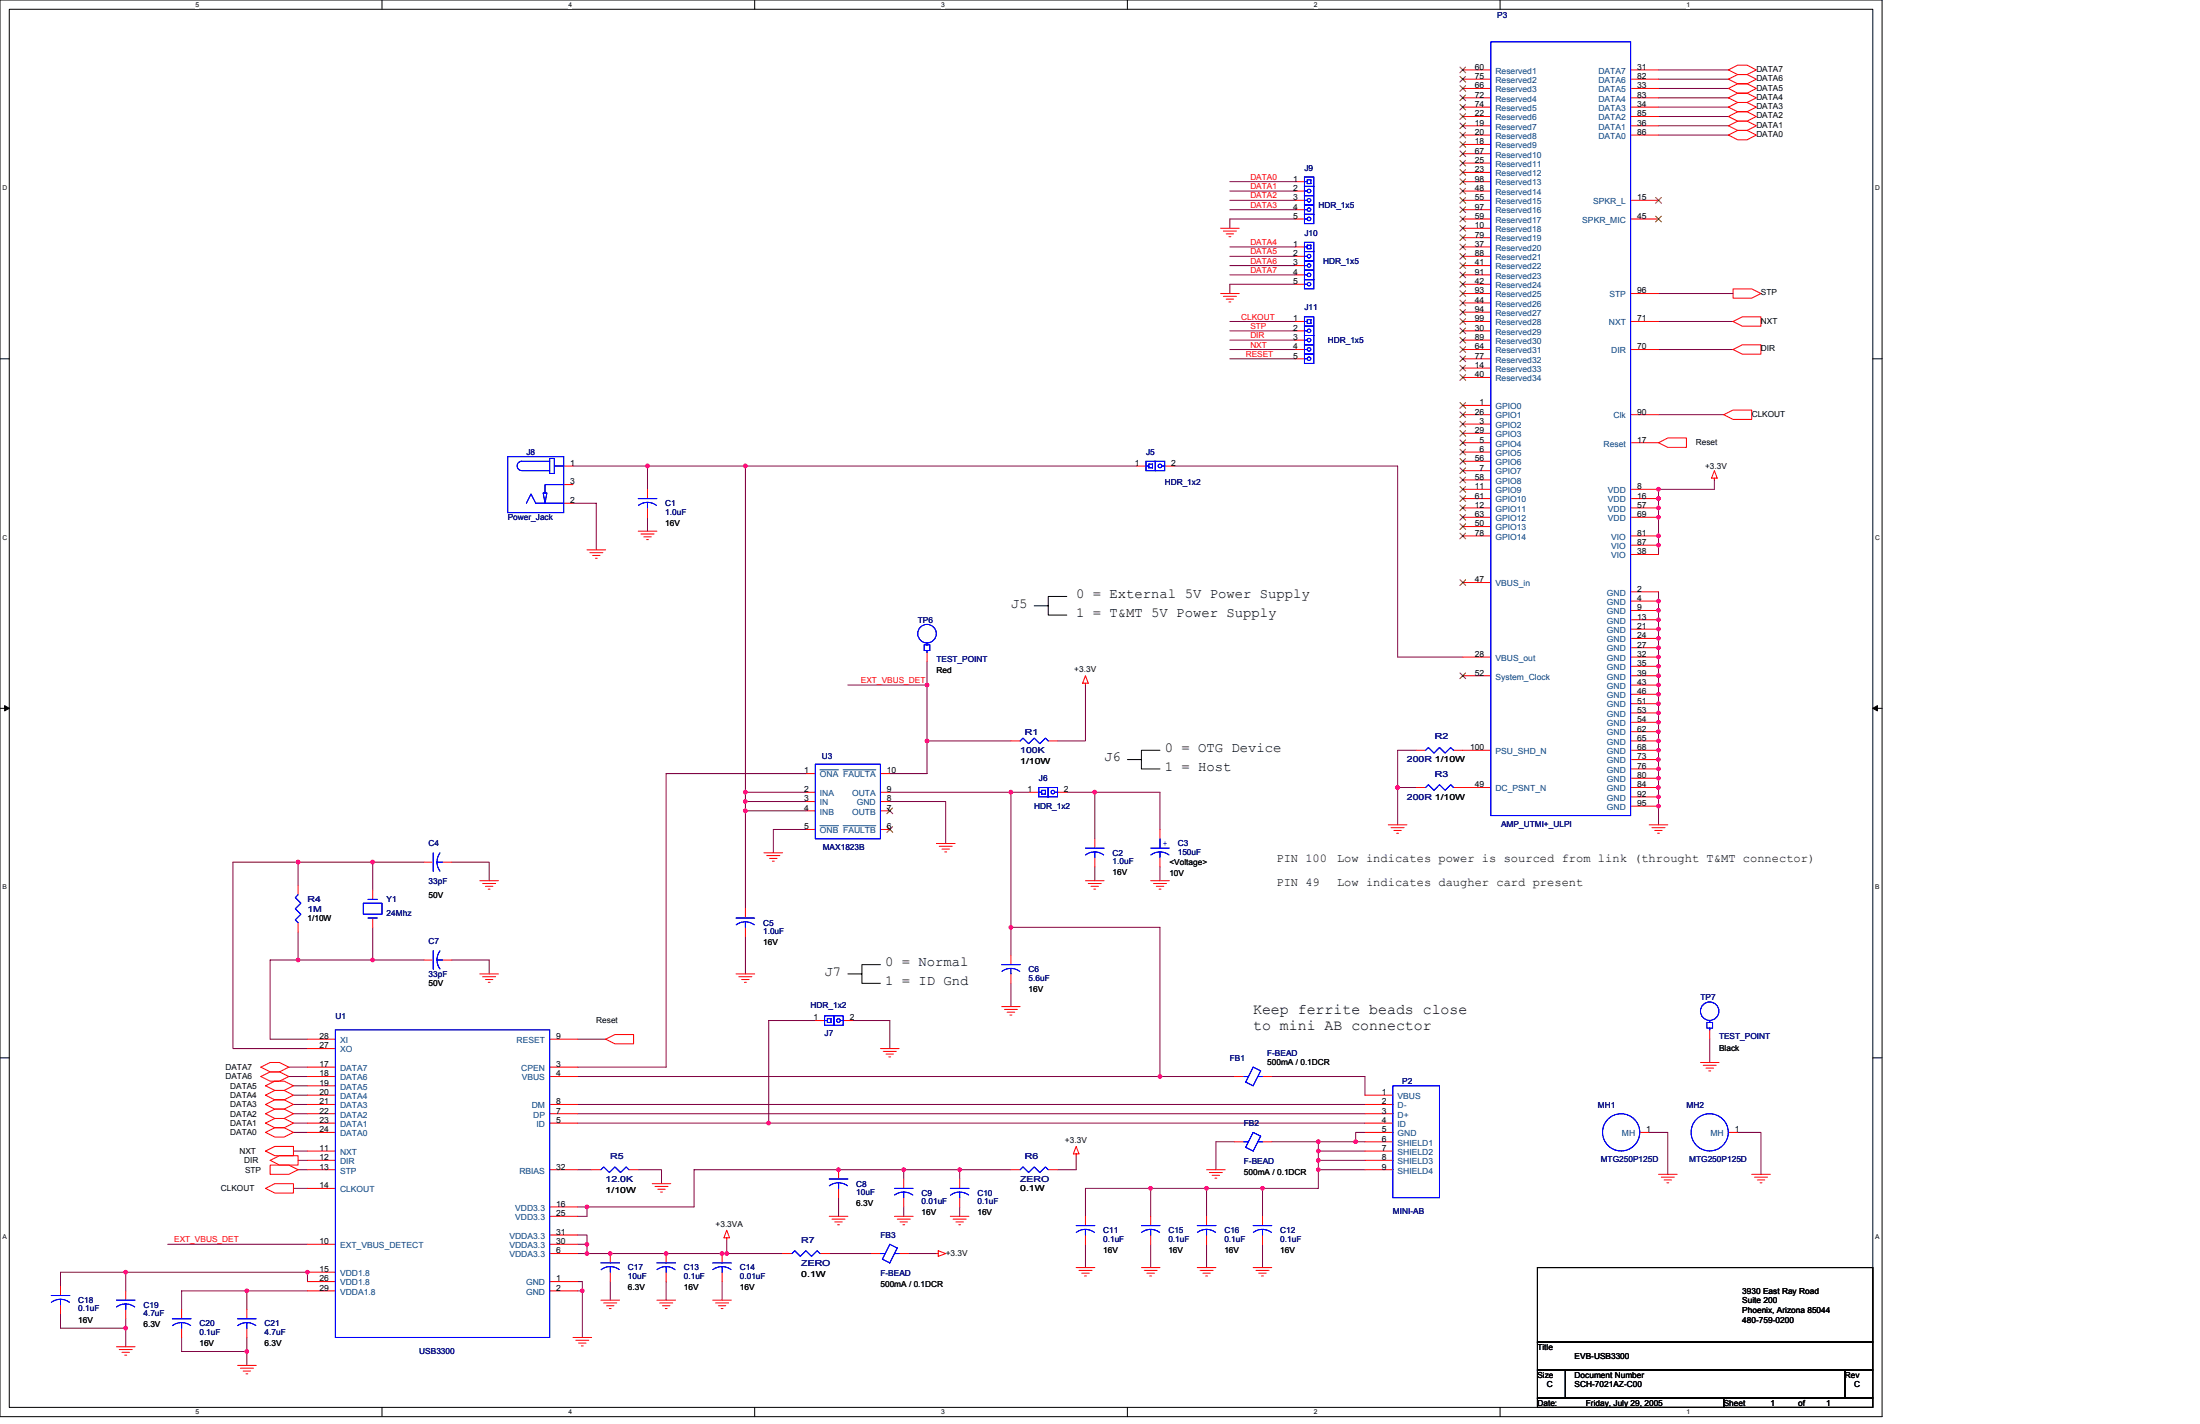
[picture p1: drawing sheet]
<svg xmlns="http://www.w3.org/2000/svg" width="432mm" height="279mm" viewBox="0 0 432 279" stroke-linecap="round" stroke-linejoin="round" font-family="sans-serif">
<path d="M0 0h369.4v278h-369.4zM1.8 1.8h365.8v274.3h-365.8z" fill="none" stroke="#000" stroke-width=".2"/>
<g fill="#fff">
<path d="M38.4 .2h.7v1.5h-.7z"/>
<path d="M38.4 276.3h.7v1.5h-.7z"/>
</g>
<path d="M75 0v1.8M75 276.1v1.9" fill="none" stroke="#000" stroke-width=".2"/>
<g fill="#fff">
<path d="M111.5 .2h.8v1.5h-.8z"/>
<path d="M111.5 276.3h.8v1.5h-.8z"/>
</g>
<path d="M148.1 0v1.8M148.1 276.1v1.9" fill="none" stroke="#000" stroke-width=".2"/>
<g fill="#fff">
<path d="M184.7 .2h.7v1.5h-.7z"/>
<path d="M184.7 276.3h.7v1.5h-.7z"/>
</g>
<path d="M221.3 0v1.8M221.3 276.1v1.9" fill="none" stroke="#000" stroke-width=".2"/>
<g fill="#fff">
<path d="M257.9 .2h.7v1.5h-.7z"/>
<path d="M257.9 276.3h.7v1.5h-.7z"/>
</g>
<path d="M294.4 0v1.8M294.4 276.1v1.9" fill="none" stroke="#000" stroke-width=".2"/>
<g fill="#fff">
<path d="M331 .2h.7v1.5h-.7z"/>
<path d="M331 276.3h.7v1.5h-.7z"/>
<path d="M.5 36.1h.9v1.5h-.9z"/>
<path d="M368 36.1h1v1.5h-1z"/>
<path d="M.5 104.7h.9v1.5h-.9z"/>
<path d="M368 104.7h1v1.5h-1z"/>
</g>
<path d="M0 70.4h1.8M367.6 70.4h1.8" fill="none" stroke="#000" stroke-width=".2"/>
<g fill="#fff">
<path d="M.5 173.3h.8v1.4h-.8z"/>
<path d="M368 173.3h.9v1.4h-.9z"/>
</g>
<path d="M0 139h1.8M367.6 139h1.8" fill="none" stroke="#000" stroke-width=".2"/>
<path d="M.9 138.5l.9 .5-.9 .5zM367.6 139l.9-.5v1z" fill="#000" stroke="#000" stroke-width=".2"/>
<g fill="#fff">
<path d="M.5 241.9h.8v1.4h-.8z"/>
<path d="M368 241.9h.9v1.4h-.9z"/>
</g>
<g fill="none" stroke="#000" stroke-width=".2">
<path d="M203 118.9h2.7M209.4 117h-3.7v3.7h3.7M221.3 149h2.7M227.7 147.2h-3.7v3.7h3.7M166.4 191.1h2.8M172.8 189.3h-3.6v3.6h3.6M0 207.6h1.8M367.6 207.6h1.8M301.8 248.7h65.8v14.6h-65.8zM301.8 263.3h65.8v5.5h-65.8zM301.8 268.8h5.4v5.5h-5.4zM301.8 274.3h36.5v1.8h-36.5z"/>
<path d="M307.2 268.8h54.9v5.5h-54.9zM338.3 274.3h29.3v1.8h-29.3zM362.1 268.8h5.5v5.5h-5.5z"/>
</g>
<g fill="none" stroke="#800040" stroke-width=".2">
<path d="M325.5 13.7h13.7M325.5 15.5h13.7M325.5 19.2h13.7M325.5 17.4h13.7M241.4 35.6h12.8M241.4 39.3h12.8M241.4 37.5h12.8M325.5 22.9h13.7M325.5 24.7h13.7M325.5 21h13.7M325.5 26.5h13.7M241.4 41.1h12.8"/>
<path d="M241.4 48.5h12.8M241.4 50.3h12.8M241.4 52.1h12.8M241.4 53.9h12.8M254.2 43h-12.8v1.8M254.2 55.8h-12.8v1.8M325.5 57.6h14.6M241.4 66.7h12.8M241.4 68.6h12.8M241.4 64.9h12.8M241.4 63.1h12.8M241.4 70.4h12.8"/>
<path d="M325.5 68.6h14.6M325.5 63.1h14.6M112.5 91.4h110.6M112.5 98.7h4.5v9.2M127.1 91.4v4.6M146.3 91.4v86.9M230.4 91.4h43.9v37.5h12.8M325.5 81.4h12.8M336.5 94.2v1.8h-11v12.8M127.1 101.5v2.7M325.5 116.1v45.7M166.4 134.4h15.5"/>
<path d="M181.9 129.8v22h-7.3M213 134.4v11h-5.4M146.3 155.4h11.9M146.3 159.1h11.9M146.3 157.3h11.9M158.2 151.8h-27.5v57.6h-17.3M174.6 157.3h11v8.2M174.6 155.4h27.5M181.9 145.4h16.5M198.4 155.4v32.1M209.4 155.4h18.3v7.4M214.9 155.4v9.2"/>
<path d="M274.3 154.5v7.3M278 147.2h-3.7v7.3h3.7M58.5 169.2v4.5M73.2 169.2v5.4M83.2 169.2h-37.5v36.5h14.6M88.7 169.2h7.3v3.6M158.2 162.8h-6.4v4.5M214.9 170.1v2.7M227.7 170.1v2.7M58.5 182.9v5.5M73.2 181.9v6.5M83.2 188.4h-30.2v15.5h7.3"/>
<path d="M88.7 188.4h7.3v2.7M146.3 183.8v7.3M198.4 181.9h29.3v29.3h14.6M198.4 192.9v4.6M56.7 211.2h3.6M56.7 209.4h3.6M57.6 216.7h2.7M57.6 218.5h2.7M57.6 214.9h2.7M57.6 213h2.7M113.4 211.2h114.3M113.4 216.7h154.5"/>
<path d="M113.4 218.5h154.5M113.4 203.9h5.5M160 200.2h-9.1v20.2M167.3 200.2h7.3v5.5M249.6 211.2h18.3v3.7M335.6 203.9v4.6M57.6 233.2h2.7M57.6 225.8h2.7M57.6 222.2h2.7M57.6 220.4h2.7M58.5 227.7h1.8M58.5 229.5h1.8"/>
<path d="M113.4 220.4h154.5M113.4 229.5h2.7M115.2 236.8v1.9h-1.8M125.3 229.5h4.5v2.7M164.6 235v3.7M177.4 229.5v1.8M177.4 236.8v1.9M188.4 229.5v1.8M188.4 236.8v1.9M198.4 229.5h-62.2v7.3h-22.8M211.2 226.8v2.7h-3.6M225.8 233.2v5.5"/>
<path d="M236.8 233.2v5.5M242.3 224h-3.6v5.5M247.8 233.2v5.5M249.6 224h18.3M258.8 224v9.2h-45.8v5.5M258.8 227.7h9.1M258.8 225.8h9.1M258.8 229.5h9.1M267.9 222.2h-1.8v1.8M323.7 222.2h3.6v8.2M341.1 222.2h4.5v8.2M11.9 257.9v2.7h12.8"/>
<path d="M24.7 249.6v3.7M24.7 258.8v5.4M32.9 244.1h27.4M48.5 253.3v3.6M60.3 251.5v-1.9h-48.4v2.8M60.3 253.3h-24.7v3.6M113.4 242.3h1.8v1.8M113.4 253.3h.9M113.4 244.1h1.8M113.4 246h40.2M113.4 251.5h.9v10.9M115.2 244.1v1.9"/>
<path d="M119.8 251.5v3.6M130.7 251.5v3.6M141.7 251.5v3.6M142.6 243.2v2.8M162.8 246h8.2M178.3 246h5.5M213 244.1v4.6M225.8 244.1v4.6M236.8 244.1v4.6M247.8 244.1v4.6M35.6 262.4v2.8h12.9M48.5 262.4v5.5"/>
</g>
<g fill="#f0f" stroke="#f0f" stroke-width=".2">
<circle cx="73.1" cy="169.1" r=".36"/>
<circle cx="73.1" cy="188.3" r=".36"/>
<circle cx="227.7" cy="211.2" r=".36"/>
<circle cx="225.8" cy="233.1" r=".36"/>
<circle cx="58.5" cy="188.3" r=".36"/>
<circle cx="258.7" cy="227.7" r=".36"/>
<circle cx="236.8" cy="233.1" r=".36"/>
<circle cx="258.7" cy="229.5" r=".35"/>
<circle cx="247.8" cy="233.1" r=".36"/>
<circle cx="266.1" cy="224" r=".36"/>
<circle cx="258.7" cy="225.8" r=".35"/>
<circle cx="258.7" cy="224" r=".36"/>
<circle cx="198.4" cy="181.9" r=".36"/>
<circle cx="48.4" cy="253.3" r=".35"/>
<circle cx="60.3" cy="249.6" r=".35"/>
<circle cx="24.7" cy="249.6" r=".35"/>
<circle cx="24.7" cy="260.6" r=".36"/>
<circle cx="48.4" cy="265.2" r=".36"/>
<circle cx="115.2" cy="246" r=".36"/>
<circle cx="115.2" cy="244.1" r=".35"/>
<circle cx="119.8" cy="246" r=".36"/>
<circle cx="115.2" cy="236.8" r=".36"/>
<circle cx="127.1" cy="91.4" r=".36"/>
<circle cx="130.7" cy="246" r=".36"/>
<circle cx="188.3" cy="229.5" r=".35"/>
<circle cx="177.4" cy="229.5" r=".36"/>
<circle cx="181.9" cy="145.4" r=".36"/>
<circle cx="146.3" cy="155.4" r=".36"/>
<circle cx="146.3" cy="159.1" r=".36"/>
<circle cx="146.3" cy="157.3" r=".36"/>
<circle cx="58.5" cy="169.1" r=".36"/>
<circle cx="150.9" cy="220.4" r=".36"/>
<circle cx="325.5" cy="97.8" r=".35"/>
<circle cx="325.5" cy="96" r=".36"/>
<circle cx="325.5" cy="101.5" r=".35"/>
<circle cx="325.5" cy="99.7" r=".36"/>
<circle cx="325.5" cy="107" r=".35"/>
<circle cx="325.5" cy="156.3" r=".35"/>
<circle cx="325.5" cy="105.1" r=".36"/>
<circle cx="274.3" cy="154.5" r=".36"/>
<circle cx="325.5" cy="117.9" r=".36"/>
<circle cx="325.5" cy="139.9" r=".35"/>
<circle cx="325.5" cy="152.7" r=".35"/>
<circle cx="325.5" cy="149" r=".35"/>
<circle cx="325.5" cy="123.4" r=".36"/>
<circle cx="325.5" cy="150.9" r=".36"/>
<circle cx="325.5" cy="158.2" r=".35"/>
<circle cx="325.5" cy="143.5" r=".35"/>
<circle cx="325.5" cy="138.1" r=".35"/>
<circle cx="325.5" cy="141.7" r=".36"/>
<circle cx="325.5" cy="130.7" r=".35"/>
<circle cx="325.5" cy="121.6" r=".35"/>
<circle cx="325.5" cy="132.6" r=".36"/>
<circle cx="325.5" cy="136.2" r=".36"/>
<circle cx="325.5" cy="134.4" r=".35"/>
<circle cx="325.5" cy="128.9" r=".35"/>
<circle cx="325.5" cy="154.5" r=".36"/>
<circle cx="325.5" cy="119.8" r=".35"/>
<circle cx="325.5" cy="147.2" r=".35"/>
<circle cx="325.5" cy="145.4" r=".36"/>
<circle cx="325.5" cy="125.3" r=".35"/>
<circle cx="325.5" cy="127.1" r=".36"/>
<circle cx="182" cy="134.4" r=".36"/>
<circle cx="142.6" cy="246" r=".36"/>
<circle cx="141.7" cy="246" r=".36"/>
<circle cx="198.4" cy="155.4" r=".36"/>
<circle cx="214.9" cy="155.4" r=".36"/>
<circle cx="164.6" cy="229.5" r=".36"/>
<circle cx="114.3" cy="253.3" r=".36"/>
<circle cx="146.3" cy="91.4" r=".36"/>
</g>
<g fill="none" stroke="#f00" stroke-width=".2">
<path d="M287.1 13.7h5.5M287.1 17.4h5.5M287.1 19.2h5.5M287.1 15.5h5.5M320 13.7h5.5M320 17.4h5.5M320 19.2h5.5M320 15.5h5.5M339.2 19.2l1.9-.9h1.8l1.8 .9-1.8 .9h-1.8zM339.2 15.5l1.9-.9h1.8l1.8 .9-1.8 .9h-1.8zM339.2 13.7l1.9-.9h1.8l1.8 .9-1.8 .9h-1.8zM339.2 17.4l1.9-1h1.8l1.8 1-1.8 .9h-1.8z"/>
<path d="M254.2 35.6h1.8M254.2 37.5h1.8M254.2 39.3h1.8M287.1 35.6h5.5M287.1 37.5h5.5M287.1 39.3h5.5M287.1 28.3h5.5M287.1 26.5h5.5M287.1 22.9h5.5M287.1 21h5.5M287.1 24.7h5.5M287.1 33.8h5.5"/>
<path d="M287.1 32h5.5M287.1 30.2h5.5M320 39.3h5.5M320 26.5h5.5M320 22.9h5.5M320 21h5.5M320 24.7h5.5M339.2 26.5l1.9-.9h1.8l1.8 .9-1.8 .9h-1.8zM339.2 22.9l1.9-1h1.8l1.8 1-1.8 .9h-1.8zM339.2 21l1.9-.9h1.8l1.8 .9-1.8 .9h-1.8zM339.2 24.7l1.9-.9h1.8l1.8 .9-1.8 .9h-1.8zM239.6 57.6h3.6"/>
<path d="M239.6 44.8h3.6M240.1 58.1h2.6M240.1 45.3h2.6M240.7 58.7h1.4M240.7 45.9h1.4M241.2 59.2h.4M241.2 46.4h.4M254.2 41.1h1.8M254.2 43h1.8M254.2 48.5h1.8M254.2 50.3h1.8M254.2 52.1h1.8"/>
<path d="M254.2 53.9h1.8M254.2 55.8h1.8M287.1 57.6h5.5M287.1 44.8h5.5M287.1 41.1h5.5M287.1 43h5.5M287.1 48.5h5.5M287.1 50.3h5.5M287.1 52.1h5.5M287.1 53.9h5.5M287.1 55.8h5.5M287.1 59.4h5.5"/>
<path d="M287.1 46.6h5.5M320 57.6h5.5M320 43h5.5M340.1 56.7h3.7l1.8 .9-1.8 .9h-3.7zM254.2 63.1h1.8M254.2 64.9h1.8M254.2 66.7h1.8M254.2 68.6h1.8M254.2 70.4h1.8M287.1 63.1h5.5M287.1 64.9h5.5M287.1 66.7h5.5"/>
<path d="M287.1 68.6h5.5M287.1 70.4h5.5M287.1 72.2h5.5M287.1 74.1h5.5M287.1 61.3h5.5M287.1 79.5h5.5M320 63.1h5.5M320 68.6h5.5M340.1 68.6l1.9-1h3.6v1.9h-3.6zM340.1 63.1l1.9-.9h3.6v1.8h-3.6zM110.6 91.4h1.9M110.6 95.1h1.9"/>
<path d="M110.6 98.7h1.9M127.1 96v1.8M127.1 99.7v1.8M223.1 91.4h1.8M228.6 91.4h1.8M287.1 88.7h5.5M287.1 96h5.5M287.1 99.7h5.5M287.1 97.8h5.5M287.1 81.4h5.5M287.1 90.5h5.5M287.1 94.2h5.5"/>
<path d="M287.1 83.2h5.5M287.1 86.9h5.5M287.1 92.4h5.5M287.1 85h5.5M320 96h5.5M320 99.7h5.5M320 97.8h5.5M320 81.4h5.5M320 86.9h5.5M325.5 86.9l1.8-1h3.7v1.9h-3.7zM336.5 92.4l.5 1.4h-1.1zM336.5 93.8v.4"/>
<path d="M338.3 81.4l1.8-.9h3.7v1.8h-3.7zM115.2 107.9h3.7M115.8 108.4h2.5M116.3 109h1.5M116.9 109.5h.3M125.3 104.2h3.6M125.8 104.8h2.6M126.4 105.3h1.4M126.9 105.9h.4M287.1 103.3h5.5M287.1 105.2h5.5M287.1 114.3h5.5"/>
<path d="M287.1 101.5h5.5M320 116.1h5.5M320 117.9h5.5M320 108.8h5.5M320 105.2h5.5M320 119.8h5.5M320 101.5h5.5M320 107h5.5M181.9 128v1.8M213 132.6l.6 1.4h-1.1zM213 134v.4M287.1 128.9h5.5"/>
<path d="M287.1 132.6h5.5M320 125.3h5.5M320 128.9h5.5M320 136.2h5.5M320 132.6h5.5M320 121.6h5.5M320 123.4h5.5M320 127.1h5.5M320 130.7h5.5M320 134.4h5.5M320 138.1h5.5M320 139.9h5.5"/>
<path d="M158.2 155.4h1.8M158.2 151.8h1.8M158.2 157.3h1.8M158.2 159.1h1.8M172.8 155.4h1.8M172.8 151.8h1.8M172.8 157.3h1.8M172.8 159.1h1.8M198.4 145.4h1.8M202.1 155.4h1.8M205.7 145.4h1.9M207.6 155.4h1.8"/>
<path d="M278 154.5h1.8M278 147.2h1.8M285.3 154.5h7.3M285.3 147.2h7.3M320 145.4h5.5M320 154.5h5.5M320 147.2h5.5M320 141.7h5.5M320 143.6h5.5M320 150.9h5.5M320 152.7h5.5M320 156.4h5.5"/>
<path d="M320 149h5.5M320 158.2h5.5M58.5 173.7v1.9M73.2 174.6v1.9M83.2 169.2h1.8M86.9 169.2h1.8M94.2 172.8h3.6M94.7 173.4h2.6M95.3 173.9h1.4M95.8 174.5h.4M146.3 178.3v1.8M149.9 167.3h3.7"/>
<path d="M150.5 167.9h2.6M151 168.4h1.5M151.6 169h.4M158.2 162.8h1.8M172.8 162.8h1.8M183.8 165.5h3.7M184.3 166.1h2.6M184.9 166.6h1.5M185.4 167.2h.4M213 172.8h3.7M213.6 173.4h2.6M214.1 173.9h1.5"/>
<path d="M214.7 174.5h.4M214.9 164.6v1.8M214.9 168.2v1.9M225.8 172.8h3.7M226.4 173.4h2.6M226.9 173.9h1.5M227.5 174.5h.4M227.7 162.8v1.8M227.7 168.2v1.9M272.5 161.8h3.6M273 162.4h2.6M273.6 162.9h1.4"/>
<path d="M274.1 163.5h.4M323.7 161.8h3.6M324.2 162.4h2.6M324.8 162.9h1.4M325.3 163.5h.4M58.5 181v1.9M73.2 180.1v1.8M83.2 188.4h1.8M86.9 188.4h1.8M94.2 191.1h3.6M94.7 191.6h2.6M95.3 192.2h1.4"/>
<path d="M95.8 192.7h.4M144.5 191.1h3.6M145 191.6h2.6M145.6 192.2h1.4M146.1 192.7h.4M146.3 181.9v1.9M196.6 197.5h3.6M197.1 198.1h2.6M197.7 198.6h1.5M198.2 199.2h.4M198.4 187.5v1.8M198.4 191.1v1.8"/>
<path d="M51.2 209.4l1.8-.9h1.9l1.8 .9-1.8 .9h-1.9zM51.2 211.2l1.8-.9h1.9l1.8 .9-1.8 .9h-1.9zM52.1 213l1.8-.9h1.9l1.8 .9-1.8 1h-1.9zM52.1 214.9l1.8-.9h1.9l1.8 .9-1.8 .9h-1.9zM52.1 216.7l1.8-.9h1.9l1.8 .9-1.8 .9h-1.9zM52.1 218.5l1.8-.9h1.9l1.8 .9-1.8 1h-1.9zM60.3 205.7h5.5M60.3 214.9h5.5M60.3 218.5h5.5M60.3 216.7h5.5M60.3 211.2h5.5M60.3 203.9h5.5"/>
<path d="M60.3 209.4h5.5M60.3 213h5.5M107.9 218.5h5.5M107.9 216.7h5.5M107.9 211.2h5.5M107.9 203.9h5.5M107.9 209.4h5.5M118.9 203.9l1.8-.9h3.7v1.8h-3.7zM160 200.2h1.8M165.5 200.2h1.8M172.8 205.7h3.7M173.4 206.3h2.5"/>
<path d="M173.9 206.8h1.5M174.5 207.4h.3M242.3 211.2h1.8M247.8 211.2h1.8M267.9 214.9h5.5M267.9 218.5h5.5M267.9 216.7h5.5M333.8 208.5h3.6M334.3 209h2.5M334.8 209.6h1.5M335.4 210.1h.4M335.6 202.1v1.8"/>
<path d="M52.1 220.4l1.8-.9h1.9l1.8 .9-1.8 .9h-1.9zM52.1 222.2l1.8-.9h1.9l1.8 .9-1.8 .9h-1.9zM52.1 233.2l1.8-1h3.7v1.9h-3.7zM52.1 225.8l1.8-.9h3.7v1.9h-3.7zM53 227.7l1.9-.9h3.6v1.8h-3.6zM53 228.6h3.7l1.8 .9-1.8 .9h-3.7zM60.3 229.5h5.5M60.3 222.2h5.5M60.3 220.4h5.5M60.3 225.8h5.5M60.3 227.7h5.5M60.3 233.2h5.5"/>
<path d="M107.9 229.5h5.5M107.9 238.7h5.5M107.9 220.4h5.5M107.9 236.8h5.5M116.1 229.5h1.8M123.4 229.5h1.9M128 232.2h3.7M128.6 232.8h2.5M129.1 233.3h1.5M129.6 233.9h.4M162.8 238.7h3.6M163.3 239.2h2.6"/>
<path d="M163.9 239.8h1.4M164.6 229.5v1.8M164.6 233.2v1.8M175.6 238.7h3.6M176.1 239.2h2.6M176.7 239.8h1.4M177.4 231.3v1.9M177.4 235v1.8M186.5 238.7h3.7M187.1 239.2h2.5M187.6 239.8h1.5M188.4 231.3v1.9"/>
<path d="M188.4 235v1.8M198.4 229.5h1.8M205.7 229.5h1.9M211.2 224.9l.6 1.5h-1.1zM211.2 226.4v.4M213 238.7v1.8M225.8 238.7v1.8M236.8 229.5h3.7M236.8 238.7v1.8M237.4 230.1h2.5M237.9 230.6h1.5M238.5 231.2h.3"/>
<path d="M242.3 224h1.8M247.8 224h1.8M247.8 238.7v1.8M267.9 229.5h5.5M267.9 222.2h5.5M267.9 220.4h5.5M267.9 224h5.5M267.9 225.8h5.5M267.9 227.7h5.5M321.9 222.2h1.8M325.5 230.4h3.7M326.1 231h2.5"/>
<path d="M326.6 231.5h1.5M327.2 232.1h.3M339.2 222.2h1.9M343.8 230.4h3.7M344.4 231h2.5M344.9 231.5h1.5M345.5 232.1h.3M11.9 252.4v1.8M11.9 256v1.9M24.7 253.3v1.8M24.7 256.9v1.9M35.6 256.9v1.9"/>
<path d="M48.5 256.9v1.9M60.3 249.6h5.5M60.3 253.3h5.5M60.3 244.1h5.5M60.3 251.5h5.5M107.9 246h5.5M107.9 253.3h5.5M107.9 244.1h5.5M107.9 251.5h5.5M107.9 242.3h5.5M117.9 255.1h3.7M118.5 255.7h2.6"/>
<path d="M119 256.2h1.5M119.6 256.8h.4M119.8 246v1.8M119.8 249.6v1.9M128.9 255.1h3.7M129.5 255.7h2.5M130 256.2h1.5M130.6 256.8h.3M130.7 246v1.8M130.7 249.6v1.9M139.9 255.1h3.7M140.4 255.7h2.6"/>
<path d="M141 256.2h1.5M141.5 256.8h.4M141.7 246v1.8M141.7 249.6v1.9M142.6 241.4l.6 1.5h-1.1zM142.6 242.9v.3M153.6 246h1.8M160.9 246h1.9M164.4 240.3h.4M171 246h1.8M176.5 246h1.8M177.2 240.3h.4"/>
<path d="M183.8 246h.3M184.1 245.4l1.5 .6-1.5 .5zM188.2 240.3h.3M211.2 248.7h3.7M211.8 249.3h2.5M212.3 249.8h1.5M212.9 250.4h.3M213 242.3v1.8M224 248.7h3.7M224.6 249.3h2.5M225.1 249.8h1.5M225.7 250.4h.3"/>
<path d="M225.8 242.3v1.8M235 248.7h3.7M235.5 249.3h2.6M236.1 249.8h1.5M236.6 250.4h.4M236.8 242.3v1.8M246 248.7h3.6M246.5 249.3h2.6M247.1 249.8h1.4M247.6 250.4h.4M247.8 242.3v1.8M22.9 264.2h3.6"/>
<path d="M23.4 264.8h2.6M23.9 265.3h1.5M24.5 265.9h.4M35.6 260.6v1.8M46.6 267.9h3.7M47.2 268.5h2.5M47.7 269h1.5M48.3 269.6h.3M48.5 260.6v1.8M112.5 262.4h3.6M113 263h2.6M113.6 263.5h1.4"/>
<path d="M114.1 264.1h.4"/>
</g>
<g fill="none" stroke="#00f" stroke-width=".2">
<path d="M292.6 8.2h27.4v151.8h-27.4zM256 34.7h1.9v1.9h-1.9zM256 36.6h1.9v1.8h-1.9zM256 38.4h1.9v1.8h-1.9zM256 35.6h.6M256 37.5h.6M256 39.3h.6M256.6 35.3h.7v.7h-.7zM256 40.2h1.9v1.9h-1.9zM256 42.1h1.9v1.8h-1.9zM256 47.5h1.9v1.9h-1.9zM256 49.4h1.9v1.8h-1.9z"/>
<path d="M256 51.2h1.9v1.8h-1.9zM256 53h1.9v1.9h-1.9zM256 54.9h1.9v1.8h-1.9zM256 41.1h.6M256 43h.6M256 48.5h.6M256 50.3h.6M256 52.1h.6M256 53.9h.6M256 55.8h.6M256.6 48.1h.7v.7h-.7zM256 62.2h1.9v1.8h-1.9z"/>
<path d="M256 64h1.9v1.8h-1.9zM256 65.8h1.9v1.8h-1.9zM256 67.6h1.9v1.9h-1.9zM256 69.5h1.9v1.8h-1.9zM256 63.1h.6M256 64.9h.6M256 66.7h.6M256 68.6h.6M256 70.4h.6M256.6 62.7h.7v.8h-.7zM99.7 89.6h10.9v11h-10.9zM103.3 98.7l.9-1.8 1 1.8h5.4"/>
<path d="M106.6 96.7h.7l-.3 2zM107.9 90.5h-5.5a.91 .91 0 0 0-.9 .9 .91 .91 0 0 0 .9 .9l5.5 .1M107.9 90h.9v2.9h-.9zM108.8 91.4h1.8M110.6 95.1h-3.6v1.6M125.3 97.8h3.6M125.3 99.2l1-.5 .8-.1 1.1 .2 .6 .4M127.1 98.6v1.1M224.9 90.5h1.9v1.9h-1.9zM224.9 91.4h.6M225.5 91.1h.7v.7h-.7zM226.8 90.5h1.8v1.9h-1.8z"/>
<path d="M228 91.4h.6M181.4 126.5h1.1v1.1h-1.1zM181.9 126.2v.3M181.9 127.6v.4M160 149.9h12.8v14.7h-12.8zM200.2 145.4l.6-.6 1.1 1.1 1.1-1.1 1.1 1.1 1.1-1.1 .5 .6M203.9 154.5h1.8v1.9h-1.8zM203.9 155.4h.5M204.4 155.1h.8v.7h-.8zM205.7 154.5h1.9v1.9h-1.9zM207 155.4h.6M279.8 154.5l.6-.5 1.1 1.1 1-1.1 1.1 1.1 1.1-1.1 .6 .5"/>
<path d="M279.8 147.2l.6-.5 1.1 1.1 1-1.1 1.1 1.1 1.1-1.1 .6 .5M58.5 175.6l-.5 .5 1.1 1.1-1.1 1.1 1.1 1.1-1.1 1.1 .5 .5M71.3 177.2h3.7v2.2h-3.7zM72.2 176.5h1.9M85 167.3v3.7M85.8 169.2h1.1M86.4 167.3l-.5 1.1-.1 .7 .1 .8 .5 1M213 166.4h3.7M213.1 167.7l1-.5h.8l1.1 .2 .6 .3M214.9 167.2v1M225.8 166.4h3.7M225.9 167.7l.6-.3 1.1-.2h.8l1 .5"/>
<path d="M227.7 164.6v1.8M227.7 167.2v1M72.2 180.1h1.9M85 186.5v3.7M85.8 188.4h1.1M86.4 186.6a2.96 2.96 0 0 0 0 3.5M144.5 180.1h3.6M144.5 181.5l.7-.4 1.1-.2 .7 .1 1 .5M146.3 180.9v1M161.8 199.3h1.9v1.9h-1.9zM162.4 199.9h.7v.7h-.7zM163.7 199.3h1.8v1.9h-1.8z"/>
<path d="M196.6 189.3h3.6M196.6 190.6a2.9 2.9 0 0 1 3.6 0M198.4 190v1.1M65.8 202.1h42.1v60.3h-42.1zM161.8 200.2h.6M165 200.2h.5M244.1 211.2h.9M246 209.4l1.4 .7-1.4 2.9-1.5-.7zM246.9 211.2h.9M273.4 213h9.1v22h-9.1zM335 200.6h1.1v1.1h-1.1zM335.6 200.2v.4"/>
<path d="M335.6 201.7v.4M117.9 229.5l.6-.5 1.1 1.1 1.1-1.1 1.1 1.1 1.1-1.1 .5 .5M162.8 231.3h3.6M162.8 232.7l1-.5 .8-.1 1.1 .2 .6 .4M164.6 232.1v1.1M175.6 233.2h3.6M175.6 234.5l.6-.4 1.2-.2 .7 .1 1.1 .5M177.4 233.9v1.1M186.5 233.2h3.7M188.4 233.9v1.1M190.1 234.5a2.92 2.92 0 0 0-3.5 0M200.2 229.5l.6-.5 1.1 1.1 1.1-1.1 1.1 1.1 1.1-1.1 .5 .5"/>
<path d="M244.1 224h.9M246 222.2l1.4 .7-1.4 2.9-1.5-.7zM246.9 224h.9M10.1 254.2h3.6M10.1 255.5a2.96 2.96 0 0 1 3.5 0M11.9 254.9v1.1M22.9 255.1h3.6M22.9 256.4a2.96 2.96 0 0 1 3.5 0M24.7 255.8v1.1M33.8 258.8h3.7M35.6 259.5v1.1M46.6 258.8h3.7"/>
<path d="M48.5 259.5v1.1M117.9 247.8h3.7M119.8 248.5v1.1M121.5 249.1a2.92 2.92 0 0 0-3.5 0M128.9 247.8h3.7M128.9 249.1a2.92 2.92 0 0 1 3.6 0M130.7 248.5v1.1M139.9 247.8h3.7M139.9 249.1l1-.5 .8-.1 1.1 .2 .7 .4M141.7 248.5v1.1M155.4 246l.6-.6 1.1 1.1 1.1-1.1 1.1 1.1 1.1-1.1 .5 .6M172.8 246h.9"/>
<path d="M174.6 244.1l1.5 .8-1.5 2.9-1.4-.7zM175.6 246h.9M211.2 240.5h3.7M211.2 241.8a2.96 2.96 0 0 1 3.6 0M213 241.2v1.1M224 240.5h3.7M224 241.8a2.96 2.96 0 0 1 3.6 0M225.8 241.2v1.1M235 240.5h3.7M235 241.8l.7-.4 1.1-.2 .8 .1 1 .5M236.8 241.2v1.1M246 240.5h3.6"/>
<path d="M246 241.8a2.96 2.96 0 0 1 3.6 0M247.8 241.2v1.1M33.8 260.1l1.1-.5 .7-.1 .8 .1 1 .5M46.7 260.1a2.96 2.96 0 0 1 3.5 0"/>
<circle cx="256.9" cy="37.5" r=".35"/>
<circle cx="256.9" cy="39.3" r=".35"/>
<circle cx="256.9" cy="50.3" r=".36"/>
<circle cx="256.9" cy="41.1" r=".36"/>
<circle cx="256.9" cy="53.9" r=".36"/>
<circle cx="256.9" cy="43" r=".35"/>
<circle cx="256.9" cy="52.1" r=".35"/>
<circle cx="256.9" cy="55.8" r=".35"/>
<circle cx="256.9" cy="68.6" r=".36"/>
<circle cx="256.9" cy="70.4" r=".35"/>
<circle cx="256.9" cy="64.9" r=".35"/>
<circle cx="256.9" cy="66.7" r=".35"/>
<circle cx="227.7" cy="91.4" r=".36"/>
<circle cx="181.9" cy="124.3" r="1.82"/>
<circle cx="206.6" cy="155.4" r=".36"/>
<circle cx="335.6" cy="198.4" r="1.81"/>
<circle cx="164.6" cy="200.2" r=".36"/>
<circle cx="318.2" cy="222.2" r="3.7"/>
<circle cx="335.6" cy="222.2" r="3.7"/>
</g>
<path d="M160.9 151h3.7M165.5 151h6.4M160.9 162h3.7M165.5 162h6.4" fill="none" stroke="#004080" stroke-width=".2"/>
<g fill="none" stroke="#804000" stroke-width=".2">
<path d="M286.6 13.2l1.1 1.1M286.6 16.8l1.1 1.1M286.6 18.6l1.1 1.2M286.6 15l1.1 1.1M287.7 13.2l-1.2 1.1M287.7 16.8l-1.2 1.1M287.7 18.6l-1.2 1.2M287.7 15l-1.2 1.1M286.6 27.8l1.1 1.1M286.6 26l1.1 1.1M286.6 22.3l1.1 1.1M286.6 36.9l1.1 1.2"/>
<path d="M286.6 20.5l1.1 1.1M286.6 35.1l1.1 1.1M286.6 24.1l1.1 1.2M286.6 33.3l1.1 1.1M286.6 31.5l1.1 1.1M286.6 38.8l1.1 1.1M286.6 29.6l1.1 1.1M287.7 27.8l-1.2 1.1M287.7 26l-1.2 1.1M287.7 22.3l-1.2 1.1M287.7 36.9l-1.2 1.2M287.7 20.5l-1.2 1.1"/>
<path d="M287.7 35.1l-1.2 1.1M287.7 24.1l-1.2 1.2M287.7 33.3l-1.2 1.1M287.7 31.5l-1.2 1.1M287.7 38.8l-1.2 1.1M287.7 29.6l-1.2 1.1M325 38.8l1.1 1.1M326.1 38.8l-1.1 1.1M286.6 44.2l1.1 1.2M286.6 55.2l1.1 1.1M286.6 58.9l1.1 1.1M286.6 49.7l1.1 1.2"/>
<path d="M286.6 47.9l1.1 1.1M286.6 51.6l1.1 1.1M286.6 42.4l1.1 1.1M286.6 46.1l1.1 1.1M286.6 53.4l1.1 1.1M286.6 57l1.1 1.2M286.6 40.6l1.1 1.1M287.7 44.2l-1.2 1.2M287.7 55.2l-1.2 1.1M287.7 58.9l-1.2 1.1M287.7 49.7l-1.2 1.2M287.7 47.9l-1.2 1.1"/>
<path d="M287.7 51.6l-1.2 1.1M287.7 42.4l-1.2 1.1M287.7 46.1l-1.2 1.1M287.7 53.4l-1.2 1.1M287.7 57l-1.2 1.2M287.7 40.6l-1.2 1.1M325 42.4l1.1 1.1M326.1 42.4l-1.1 1.1M286.6 71.7l1.1 1.1M286.6 64.4l1.1 1.1M286.6 73.5l1.1 1.1M286.6 68l1.1 1.2"/>
<path d="M286.6 60.7l1.1 1.1M286.6 79l1.1 1.1M286.6 69.8l1.1 1.2M286.6 66.2l1.1 1.1M286.6 62.5l1.1 1.1M287.7 71.7l-1.2 1.1M287.7 64.4l-1.2 1.1M287.7 73.5l-1.2 1.1M287.7 68l-1.2 1.2M287.7 60.7l-1.2 1.1M287.7 79l-1.2 1.1M287.7 69.8l-1.2 1.2"/>
<path d="M287.7 66.2l-1.2 1.1M287.7 62.5l-1.2 1.1M286.6 88.1l1.1 1.2M286.6 99.1l1.1 1.1M286.6 80.8l1.1 1.1M286.6 90l1.1 1.1M286.6 93.6l1.1 1.1M286.6 82.7l1.1 1.1M286.6 86.3l1.1 1.1M286.6 91.8l1.1 1.1M286.6 95.5l1.1 1.1M286.6 84.5l1.1 1.1"/>
<path d="M286.6 97.3l1.1 1.1M287.7 88.1l-1.2 1.2M287.7 99.1l-1.2 1.1M287.7 80.8l-1.2 1.1M287.7 90l-1.2 1.1M287.7 93.6l-1.2 1.1M287.7 82.7l-1.2 1.1M287.7 86.3l-1.2 1.1M287.7 91.8l-1.2 1.1M287.7 95.5l-1.2 1.1M287.7 84.5l-1.2 1.1M287.7 97.3l-1.2 1.1"/>
<path d="M286.6 102.8l1.1 1.1M286.6 104.6l1.1 1.1M286.6 113.7l1.1 1.2M286.6 100.9l1.1 1.2M287.7 102.8l-1.2 1.1M287.7 104.6l-1.2 1.1M287.7 113.7l-1.2 1.2M287.7 100.9l-1.2 1.2M286.6 132l1.1 1.2M287.7 132l-1.2 1.2M174.1 158.5l1.1 1.2M175.2 158.5l-1.1 1.2"/>
<path d="M174.1 162.2l1.1 1.1M175.2 162.2l-1.1 1.1"/>
</g>
<g font-size="2.9">
<text x="246" y="198.9">Keep ferrite beads close</text>
<text x="246" y="202.1">to mini AB connector</text>
</g>
<g font-size="2.7">
<text x="198.4" y="119.2">J5</text>
<text x="211.2" y="117.4">0 = External 5V Power Supply</text>
<text x="211.2" y="121.1">1 = T&amp;MT 5V Power Supply</text>
<text x="216.7" y="149.4">J6</text>
<text x="228.6" y="147.6">0 = OTG Device</text>
<text x="228.6" y="151.2">1 = Host</text>
<text x="161.8" y="191.5">J7</text>
<text x="173.7" y="189.6">0 = Normal</text>
<text x="173.7" y="193.3">1 = ID Gnd</text>
</g>
<g font-size="2.4">
<text x="250.5" y="169.2">PIN 100</text>
<text x="250.5" y="173.8">PIN 49</text>
<text x="262.4" y="173.8">Low indicates daugher card present</text>
<text x="262.4" y="169.2">Low indicates power is sourced from link (throught T&amp;MT connector)</text>
</g>
<g font-size="1.7">
<text x="289.5" y="13.7">60</text>
<text x="289.5" y="17.3">66</text>
<text x="289.5" y="15.5">75</text>
<text x="321.3" y="15.5">82</text>
<text x="321.3" y="13.7">31</text>
<text x="321.3" y="17.3">33</text>
<text x="289.5" y="22.8">22</text>
<text x="289.5" y="19.2">72</text>
<text x="289.5" y="21">74</text>
<text x="321.3" y="21">34</text>
<text x="321.3" y="19.2">83</text>
<text x="321.3" y="22.8">85</text>
<text x="289.5" y="28.3">18</text>
<text x="289.5" y="26.5">20</text>
<text x="289.5" y="24.7">19</text>
<text x="321.3" y="24.7">36</text>
<text x="321.3" y="26.5">86</text>
<text x="253.8" y="35.6">1</text>
<text x="289.5" y="35.6">98</text>
<text x="289.5" y="33.8">23</text>
<text x="289.5" y="32">25</text>
<text x="289.5" y="30.1">67</text>
<text x="253.8" y="37.5">2</text>
<text x="253.8" y="39.3">3</text>
<text x="253.8" y="41.1">4</text>
<text x="289.5" y="37.5">48</text>
<text x="289.5" y="39.3">55</text>
<text x="289.5" y="41.1">97</text>
<text x="321.3" y="39.3">15</text>
<text x="253.8" y="42.9">5</text>
<text x="289.5" y="44.8">10</text>
<text x="289.5" y="42.9">59</text>
<text x="289.5" y="46.6">79</text>
<text x="321.3" y="42.9">45</text>
<text x="253.8" y="48.4">1</text>
<text x="253.8" y="50.3">2</text>
<text x="253.8" y="52.1">3</text>
<text x="253.8" y="53.9">4</text>
<text x="289.5" y="50.3">88</text>
<text x="289.5" y="48.4">37</text>
<text x="289.5" y="52.1">41</text>
<text x="289.5" y="53.9">91</text>
<text x="253.8" y="55.8">5</text>
<text x="289.5" y="55.8">42</text>
<text x="289.5" y="59.4">44</text>
<text x="289.5" y="57.6">93</text>
<text x="321.3" y="57.6">96</text>
<text x="253.8" y="63.1">1</text>
<text x="253.8" y="64.9">2</text>
<text x="289.5" y="64.9">30</text>
<text x="289.5" y="61.2">94</text>
<text x="289.5" y="63.1">99</text>
<text x="321.3" y="63.1">71</text>
<text x="253.8" y="66.7">3</text>
<text x="253.8" y="68.6">4</text>
<text x="253.8" y="70.4">5</text>
<text x="289.5" y="68.6">64</text>
<text x="289.5" y="70.4">77</text>
<text x="289.5" y="66.7">89</text>
<text x="321.3" y="68.6">70</text>
<text x="289.5" y="72.2">14</text>
<text x="289.5" y="74">40</text>
<text x="289.5" y="81.3">26</text>
<text x="290.4" y="79.5">1</text>
<text x="290.4" y="83.2">3</text>
<text x="321.3" y="81.3">90</text>
<text x="289.5" y="85">29</text>
<text x="290.4" y="88.7">6</text>
<text x="290.4" y="86.8">5</text>
<text x="321.3" y="86.8">17</text>
<text x="111.9" y="91.4">1</text>
<text x="111.9" y="95.1">3</text>
<text x="222.7" y="91.4">1</text>
<text x="229.9" y="91.4">2</text>
<text x="289.5" y="90.5">56</text>
<text x="289.5" y="94.1">58</text>
<text x="289.5" y="96">11</text>
<text x="290.4" y="92.3">7</text>
<text x="321.3" y="96">8</text>
<text x="111.9" y="98.7">2</text>
<text x="289.5" y="99.6">12</text>
<text x="289.5" y="97.8">61</text>
<text x="289.5" y="101.5">63</text>
<text x="321.3" y="97.8">16</text>
<text x="321.3" y="99.6">57</text>
<text x="321.3" y="101.5">69</text>
<text x="289.5" y="103.3">50</text>
<text x="289.5" y="105.1">78</text>
<text x="321.3" y="105.1">81</text>
<text x="321.3" y="107">87</text>
<text x="321.3" y="108.8">38</text>
<text x="289.5" y="114.3">47</text>
<text x="321.3" y="116.1">2</text>
<text x="321.3" y="117.9">4</text>
<text x="321.3" y="119.8">9</text>
<text x="321.3" y="125.2">24</text>
<text x="321.3" y="121.6">13</text>
<text x="321.3" y="123.4">21</text>
<text x="289.5" y="128.9">28</text>
<text x="321.3" y="128.9">32</text>
<text x="321.3" y="127.1">27</text>
<text x="321.3" y="130.7">35</text>
<text x="289.5" y="132.6">52</text>
<text x="321.3" y="136.2">46</text>
<text x="321.3" y="132.6">39</text>
<text x="321.3" y="134.4">43</text>
<text x="321.3" y="141.7">54</text>
<text x="321.3" y="143.5">62</text>
<text x="321.3" y="138">51</text>
<text x="321.3" y="139.9">53</text>
<text x="288.5" y="147.2">100</text>
<text x="321.3" y="147.2">68</text>
<text x="321.3" y="145.4">65</text>
<text x="321.3" y="149">73</text>
<text x="157.8" y="155.4">2</text>
<text x="157.8" y="151.8">1</text>
<text x="174.1" y="155.4">9</text>
<text x="174.1" y="151.8">10</text>
<text x="201.7" y="155.4">1</text>
<text x="208.8" y="155.4">2</text>
<text x="289.5" y="154.5">49</text>
<text x="321.3" y="150.9">76</text>
<text x="321.3" y="152.7">80</text>
<text x="321.3" y="154.5">84</text>
<text x="157.8" y="157.2">3</text>
<text x="157.8" y="159.1">4</text>
<text x="174.1" y="159.1">7</text>
<text x="174.1" y="157.2">8</text>
<text x="321.3" y="156.3">92</text>
<text x="321.3" y="158.2">95</text>
<text x="157.8" y="162.7">5</text>
<text x="174.1" y="162.7">6</text>
<text x="62.7" y="203.9">28</text>
<text x="109.2" y="203.9">9</text>
<text x="159.6" y="200.2">1</text>
<text x="166.8" y="200.2">2</text>
<text x="62.7" y="205.7">27</text>
<text x="62.7" y="209.4">17</text>
<text x="109.2" y="209.4">3</text>
<text x="62.7" y="211.2">18</text>
<text x="62.7" y="213">19</text>
<text x="62.7" y="214.9">20</text>
<text x="109.2" y="211.2">4</text>
<text x="271.2" y="214.9">1</text>
<text x="62.7" y="216.7">21</text>
<text x="62.7" y="218.5">22</text>
<text x="62.7" y="220.3">23</text>
<text x="109.2" y="216.7">8</text>
<text x="109.2" y="220.3">5</text>
<text x="109.2" y="218.5">7</text>
<text x="271.2" y="218.5">3</text>
<text x="271.2" y="216.7">2</text>
<text x="271.2" y="220.3">4</text>
<text x="62.7" y="222.2">24</text>
<text x="62.7" y="225.8">11</text>
<text x="62.7" y="227.6">12</text>
<text x="271.2" y="222.2">5</text>
<text x="271.2" y="224">6</text>
<text x="271.2" y="225.8">7</text>
<text x="271.2" y="227.6">8</text>
<text x="323.1" y="222.2">1</text>
<text x="340.5" y="222.2">1</text>
<text x="62.7" y="233.2">14</text>
<text x="62.7" y="229.5">13</text>
<text x="109.2" y="229.5">32</text>
<text x="271.2" y="229.5">9</text>
<text x="109.2" y="238.6">25</text>
<text x="109.2" y="236.8">16</text>
<text x="62.7" y="244.1">10</text>
<text x="109.2" y="244.1">30</text>
<text x="109.2" y="242.3">31</text>
<text x="109.2" y="245.9">6</text>
<text x="62.7" y="249.6">15</text>
<text x="62.7" y="251.4">26</text>
<text x="109.2" y="251.4">1</text>
<text x="62.7" y="253.3">29</text>
<text x="109.2" y="253.3">2</text>
</g>
<g font-size="1.7" fill="#004080">
<text x="293.5" y="14.5">Reserved1</text>
<text x="293.5" y="16.3">Reserved2</text>
<text x="313.7" y="16.3">DATA6</text>
<text x="313.7" y="14.5">DATA7</text>
<text x="293.5" y="23.6">Reserved6</text>
<text x="293.5" y="18.1">Reserved3</text>
<text x="293.5" y="19.9">Reserved4</text>
<text x="293.5" y="21.8">Reserved5</text>
<text x="313.7" y="21.8">DATA3</text>
<text x="313.7" y="18.1">DATA5</text>
<text x="313.7" y="19.9">DATA4</text>
<text x="313.7" y="23.6">DATA2</text>
<text x="293.5" y="29.1">Reserved9</text>
<text x="293.5" y="27.2">Reserved8</text>
<text x="293.5" y="25.4">Reserved7</text>
<text x="313.7" y="25.4">DATA1</text>
<text x="313.7" y="27.2">DATA0</text>
<text x="293.5" y="34.6">Reserved12</text>
<text x="293.5" y="32.7">Reserved11</text>
<text x="293.5" y="30.9">Reserved10</text>
<text x="293.5" y="38.2">Reserved14</text>
<text x="293.5" y="36.4">Reserved13</text>
<text x="293.5" y="40">Reserved15</text>
<text x="293.5" y="41.9">Reserved16</text>
<text x="312.7" y="40">SPKR_L</text>
<text x="293.5" y="45.5">Reserved18</text>
<text x="293.5" y="43.7">Reserved17</text>
<text x="293.5" y="47.4">Reserved19</text>
<text x="310.6" y="43.7">SPKR_MIC</text>
<text x="293.5" y="51">Reserved21</text>
<text x="293.5" y="49.2">Reserved20</text>
<text x="293.5" y="52.9">Reserved22</text>
<text x="293.5" y="56.5">Reserved24</text>
<text x="293.5" y="54.7">Reserved23</text>
<text x="293.5" y="58.3">Reserved25</text>
<text x="315.9" y="58.3">STP</text>
<text x="293.5" y="65.7">Reserved29</text>
<text x="293.5" y="60.2">Reserved26</text>
<text x="293.5" y="62">Reserved27</text>
<text x="293.5" y="63.8">Reserved28</text>
<text x="315.8" y="63.8">NXT</text>
<text x="293.5" y="69.3">Reserved31</text>
<text x="293.5" y="71.1">Reserved32</text>
<text x="293.5" y="67.5">Reserved30</text>
<text x="316.3" y="69.3">DIR</text>
<text x="293.5" y="73">Reserved33</text>
<text x="293.5" y="74.8">Reserved34</text>
<text x="293.5" y="82.1">GPIO1</text>
<text x="293.5" y="80.3">GPIO0</text>
<text x="293.5" y="83.9">GPIO2</text>
<text x="316.7" y="82.1">Clk</text>
<text x="293.5" y="89.4">GPIO5</text>
<text x="293.5" y="87.6">GPIO4</text>
<text x="293.5" y="85.8">GPIO3</text>
<text x="314.7" y="87.6">Reset</text>
<text x="293.5" y="91.2">GPIO6</text>
<text x="293.5" y="94.9">GPIO8</text>
<text x="293.5" y="93.1">GPIO7</text>
<text x="293.5" y="100.4">GPIO11</text>
<text x="293.5" y="96.8">GPIO9</text>
<text x="293.5" y="98.6">GPIO10</text>
<text x="315.6" y="96.8">VDD</text>
<text x="315.6" y="98.6">VDD</text>
<text x="315.6" y="100.4">VDD</text>
<text x="293.5" y="104.1">GPIO13</text>
<text x="293.5" y="105.9">GPIO14</text>
<text x="293.5" y="102.2">GPIO12</text>
<text x="315.6" y="102.2">VDD</text>
<text x="316.2" y="105.9">VIO</text>
<text x="316.2" y="107.7">VIO</text>
<text x="316.2" y="109.5">VIO</text>
<text x="293.5" y="115">VBUS_in</text>
<text x="315.4" y="116.9">GND</text>
<text x="315.4" y="118.7">GND</text>
<text x="315.4" y="120.5">GND</text>
<text x="315.4" y="122.3">GND</text>
<text x="315.4" y="124.2">GND</text>
<text x="293.5" y="129.7">VBUS_out</text>
<text x="315.4" y="126">GND</text>
<text x="315.4" y="129.7">GND</text>
<text x="315.4" y="127.8">GND</text>
<text x="315.4" y="131.5">GND</text>
<text x="293.5" y="133.3">System_Clock</text>
<text x="315.4" y="137">GND</text>
<text x="315.4" y="133.3">GND</text>
<text x="315.4" y="135.1">GND</text>
<text x="315.4" y="142.5">GND</text>
<text x="315.4" y="138.8">GND</text>
<text x="315.4" y="140.6">GND</text>
<text x="293.5" y="148">PSU_SHD_N</text>
<text x="315.4" y="144.3">GND</text>
<text x="315.4" y="148">GND</text>
<text x="315.4" y="146.1">GND</text>
<text x="315.4" y="149.8">GND</text>
<text x="160.9" y="152.5">ONA FAULTA</text>
<text x="293.5" y="155.3">DC_PSNT_N</text>
<text x="315.4" y="151.6">GND</text>
<text x="315.4" y="153.4">GND</text>
<text x="315.4" y="155.3">GND</text>
<text x="160.9" y="156.2">INA</text>
<text x="160.9" y="158">IN</text>
<text x="160.9" y="159.8">INB</text>
<text x="167.2" y="159.8">OUTB</text>
<text x="167.2" y="156.2">OUTA</text>
<text x="168.2" y="158">GND</text>
<text x="315.4" y="157.1">GND</text>
<text x="315.4" y="158.9">GND</text>
<text x="160.9" y="163.5">ONB FAULTB</text>
<text x="66.7" y="204.6">XI</text>
<text x="66.7" y="206.5">XO</text>
<text x="101.4" y="204.6">RESET</text>
<text x="66.7" y="210.1">DATA7</text>
<text x="66.7" y="212">DATA6</text>
<text x="66.7" y="213.8">DATA5</text>
<text x="66.7" y="215.6">DATA4</text>
<text x="102.3" y="210.1">CPEN</text>
<text x="102.4" y="212">VBUS</text>
<text x="274.3" y="215.6">VBUS</text>
<text x="66.7" y="217.4">DATA3</text>
<text x="66.7" y="219.3">DATA2</text>
<text x="66.7" y="221.1">DATA1</text>
<text x="104.4" y="217.4">DM</text>
<text x="104.6" y="219.3">DP</text>
<text x="105.3" y="221.1">ID</text>
<text x="274.3" y="219.3">D+</text>
<text x="274.3" y="217.4">D-</text>
<text x="274.3" y="221.1">ID</text>
<text x="66.7" y="222.9">DATA0</text>
<text x="66.7" y="226.6">NXT</text>
<text x="274.3" y="222.9">GND</text>
<text x="274.3" y="224.8">SHIELD1</text>
<text x="274.3" y="226.6">SHIELD2</text>
<text x="318.3" y="222.9">MH</text>
<text x="335.7" y="222.9">MH</text>
<text x="66.7" y="228.4">DIR</text>
<text x="66.7" y="233.9">CLKOUT</text>
<text x="66.7" y="230.3">STP</text>
<text x="101.9" y="230.3">RBIAS</text>
<text x="274.3" y="228.4">SHIELD3</text>
<text x="274.3" y="230.3">SHIELD4</text>
<text x="101.1" y="239.4">VDD3.3</text>
<text x="101.1" y="237.6">VDD3.3</text>
<text x="66.7" y="244.9">EXT_VBUS_DETECT</text>
<text x="100" y="244.9">VDDA3.3</text>
<text x="100" y="243.1">VDDA3.3</text>
<text x="66.7" y="250.4">VDD1.8</text>
<text x="100" y="246.7">VDDA3.3</text>
<text x="66.7" y="254">VDDA1.8</text>
<text x="66.7" y="252.2">VDD1.8</text>
<text x="103.3" y="252.2">GND</text>
<text x="103.3" y="254">GND</text>
</g>
<g font-size="1.6" fill="#000080">
<text x="293.9" y="3.5">P3</text>
<text x="256" y="33.5">J9</text>
<text x="258.8" y="40.8">HDR_1x5</text>
<text x="256" y="46.3">J10</text>
<text x="259.7" y="51.8">HDR_1x5</text>
<text x="256" y="60.9">J11</text>
<text x="260.6" y="67.3">HDR_1x5</text>
<text x="103.3" y="89.3">J8</text>
<text x="224.9" y="89.3">J5</text>
<text x="228.6" y="95.1">HDR_1x2</text>
<text x="130.6" y="99.3">C1</text>
<text x="130.6" y="101">1.0uF</text>
<text x="99.7" y="102.1">Power_Jack</text>
<text x="180.1" y="122.2">TP6</text>
<text x="183.8" y="129.9">TEST_POINT</text>
<text x="161.3" y="148.9">U3</text>
<text x="200.2" y="147.8">100K</text>
<text x="201.2" y="144.1">R1</text>
<text x="276.1" y="149.6">200R 1/10W</text>
<text x="281.6" y="145">R2</text>
<text x="203.9" y="153.3">J6</text>
<text x="281.6" y="152.4">R3</text>
<text x="203" y="158.7">HDR_1x2</text>
<text x="276.1" y="156.9">200R 1/10W</text>
<text x="84.1" y="166.1">C4</text>
<text x="161.5" y="166.8">MAX1823B</text>
<text x="218.4" y="167.9">C2</text>
<text x="231.2" y="166.1">C3</text>
<text x="231.2" y="167.7">150uF</text>
<text x="294.6" y="162.2">AMP_UTMI+_ULPI</text>
<text x="84.1" y="173.4">33pF</text>
<text x="218.4" y="169.5">1.0uF</text>
<text x="60.3" y="177">R4</text>
<text x="60.3" y="178.9">1M</text>
<text x="75.9" y="177">Y1</text>
<text x="75.9" y="179.8">24Mhz</text>
<text x="84.1" y="185.3">C7</text>
<text x="149.8" y="181.6">C5</text>
<text x="149.8" y="183.3">1.0uF</text>
<text x="84.1" y="191.7">33pF</text>
<text x="201.9" y="190.8">C6</text>
<text x="159.1" y="197.7">HDR_1x2</text>
<text x="201.9" y="192.4">5.6uF</text>
<text x="333.8" y="196.2">TP7</text>
<text x="65.8" y="199.9">U1</text>
<text x="161.8" y="203.2">J7</text>
<text x="337.4" y="203.9">TEST_POINT</text>
<text x="241.4" y="208.1">FB1</text>
<text x="248.7" y="207.2">F-BEAD</text>
<text x="275.2" y="212.7">P2</text>
<text x="244.1" y="220.9">FB2</text>
<text x="313.6" y="217.4">MH1</text>
<text x="331" y="217.4">MH2</text>
<text x="119.8" y="227.3">R5</text>
<text x="201.2" y="227.3">R6</text>
<text x="118.9" y="231.9">12.0K</text>
<text x="168.1" y="232.8">C8</text>
<text x="200.2" y="231.9">ZERO</text>
<text x="244.1" y="228.4">F-BEAD</text>
<text x="314.2" y="228.1">MTG250P125D</text>
<text x="331.6" y="228.1">MTG250P125D</text>
<text x="168.1" y="234.5">10uF</text>
<text x="180.9" y="234.7">C9</text>
<text x="180.9" y="236.3">0.01uF</text>
<text x="191.8" y="234.7">C10</text>
<text x="191.8" y="236.3">0.1uF</text>
<text x="273.4" y="238.3">MINI-AB</text>
<text x="157.3" y="243.8">R7</text>
<text x="172.8" y="242.9">FB3</text>
<text x="216.5" y="242">C11</text>
<text x="216.5" y="243.6">0.1uF</text>
<text x="229.3" y="242">C15</text>
<text x="229.3" y="243.6">0.1uF</text>
<text x="240.3" y="242">C16</text>
<text x="240.3" y="243.6">0.1uF</text>
<text x="251.3" y="242">C12</text>
<text x="251.3" y="243.6">0.1uF</text>
<text x="123.3" y="249.3">C17</text>
<text x="123.3" y="250.9">10uF</text>
<text x="134.2" y="249.3">C13</text>
<text x="134.2" y="250.9">0.1uF</text>
<text x="145.2" y="249.3">C14</text>
<text x="145.2" y="250.9">0.01uF</text>
<text x="157.3" y="248.4">ZERO</text>
<text x="172.8" y="250.4">F-BEAD</text>
<text x="15.3" y="255.7">C18</text>
<text x="15.3" y="257.3">0.1uF</text>
<text x="28.2" y="256.6">C19</text>
<text x="28.2" y="258.2">4.7uF</text>
<text x="39.1" y="260.2">C20</text>
<text x="39.1" y="261.9">0.1uF</text>
<text x="51.9" y="260.2">C21</text>
<text x="51.9" y="261.9">4.7uF</text>
<text x="82.3" y="265.7">USB3300</text>
</g>
<g font-size="1.6">
<text x="344.7" y="15.9">DATA6</text>
<text x="344.7" y="14.1">DATA7</text>
<text x="344.7" y="17.8">DATA5</text>
<text x="344.7" y="23.2">DATA2</text>
<text x="344.7" y="21.4">DATA3</text>
<text x="344.7" y="19.6">DATA4</text>
<text x="344.7" y="26.9">DATA0</text>
<text x="344.7" y="25.1">DATA1</text>
<text x="345.6" y="58">STP</text>
<text x="345.6" y="63.5">NXT</text>
<text x="345.6" y="69">DIR</text>
<text x="343.8" y="81.8">CLKOUT</text>
<text x="332.8" y="87.2">Reset</text>
<text x="334.7" y="92">+3.3V</text>
<text x="130.6" y="103.1">16V</text>
<text x="210.9" y="131.9">+3.3V</text>
<text x="183.8" y="132.1">Red</text>
<text x="200.2" y="150">1/10W</text>
<text x="218.4" y="171.7">16V</text>
<text x="229.5" y="169.7">&lt;Voltage&gt;</text>
<text x="229.5" y="171.9">10V</text>
<text x="84.1" y="176.1">50V</text>
<text x="60.3" y="180.7">1/10W</text>
<text x="149.8" y="185.4">16V</text>
<text x="84.1" y="193.5">50V</text>
<text x="201.9" y="194.6">16V</text>
<text x="117" y="200.6">Reset</text>
<text x="44.2" y="210">DATA7</text>
<text x="248.7" y="209">500mA / 0.1DCR</text>
<text x="337.4" y="206.1">Black</text>
<text x="44.2" y="211.8">DATA6</text>
<text x="45.2" y="213.6">DATA5</text>
<text x="45.2" y="215.4">DATA4</text>
<text x="45.2" y="217.3">DATA3</text>
<text x="45.2" y="219.1">DATA2</text>
<text x="45.2" y="220.9">DATA1</text>
<text x="45.2" y="222.8">DATA0</text>
<text x="47" y="226.4">NXT</text>
<text x="209" y="224.2">+3.3V</text>
<text x="43.3" y="233.7">CLKOUT</text>
<text x="47.9" y="228.2">DIR</text>
<text x="48.1" y="230.1">STP</text>
<text x="200.2" y="233.7">0.1W</text>
<text x="244.1" y="230.6">500mA / 0.1DCR</text>
<text x="118.9" y="234.1">1/10W</text>
<text x="168.1" y="236.7">6.3V</text>
<text x="180.9" y="238.5">16V</text>
<text x="191.8" y="238.5">16V</text>
<text x="140.4" y="240.7">+3.3VA</text>
<text x="216.5" y="245.8">16V</text>
<text x="229.3" y="245.8">16V</text>
<text x="240.3" y="245.8">16V</text>
<text x="251.3" y="245.8">16V</text>
<text x="157.3" y="250.5">0.1W</text>
<text x="185.6" y="246.4">+3.3V</text>
<text x="123.3" y="253.1">6.3V</text>
<text x="134.2" y="253.1">16V</text>
<text x="145.2" y="253.1">16V</text>
<text x="172.8" y="252.6">500mA / 0.1DCR</text>
<text x="342" y="253.9">3930 East Ray Road</text>
<text x="342" y="255.8">Suite 200</text>
<text x="342" y="257.7">Phoenix, Arizona 85044</text>
<text x="15.3" y="259.5">16V</text>
<text x="28.2" y="260.4">6.3V</text>
<text x="342" y="259.6">480-759-0200</text>
<text x="39.1" y="264.1">16V</text>
<text x="51.9" y="264.1">6.3V</text>
<text x="301.8" y="264.8">Title</text>
<text x="309.1" y="266.7">EVB-USB3300</text>
<text x="301.8" y="270.3">Size</text>
<text x="301.8" y="275.8">Date:</text>
<text x="303.6" y="272.1">C</text>
<text x="309.1" y="270.3">Document Number</text>
<text x="309.1" y="272.1">SCH-7021AZ-C00</text>
<text x="311.3" y="275.8">Friday, July 29, 2005</text>
<text x="338.3" y="275.8">Sheet</text>
<text x="347.5" y="275.8">1</text>
<text x="353" y="275.8">of</text>
<text x="358.4" y="275.8">1</text>
<text x="362.1" y="270.3">Rev</text>
<text x="363.9" y="272.1">C</text>
</g>
<g font-size="1.6" fill="#f00">
<text x="245.4" y="35.3">DATA0</text>
<text x="245.4" y="38.9">DATA2</text>
<text x="245.4" y="37.1">DATA1</text>
<text x="245.4" y="40.8">DATA3</text>
<text x="245.4" y="48.1">DATA4</text>
<text x="245.4" y="49.9">DATA5</text>
<text x="245.4" y="51.8">DATA6</text>
<text x="245.4" y="53.6">DATA7</text>
<text x="243.6" y="62.7">CLKOUT</text>
<text x="245.4" y="64.6">STP</text>
<text x="244.5" y="70">RESET</text>
<text x="245.4" y="66.4">DIR</text>
<text x="245.4" y="68.2">NXT</text>
<text x="169" y="134">EXT_VBUS_DET</text>
<text x="34.2" y="243.8">EXT_VBUS_DET</text>
</g>
<text font-size="1.6" fill="#00f" x="228.2" y="166">+</text>
<g font-size="1.3">
<text x="38.4" y="1.4">5</text>
<text x="111.5" y="1.4">4</text>
<text x="184.7" y="1.4">3</text>
<text x="257.9" y="1.4">2</text>
<text x="331" y="1.4">1</text>
<text x=".5" y="37.3">D</text>
<text x="368" y="37.3">D</text>
<text x=".5" y="105.9">C</text>
<text x="368" y="105.9">C</text>
<text x=".5" y="174.5">B</text>
<text x="368" y="174.5">B</text>
<text x=".5" y="243">A</text>
<text x="368" y="243">A</text>
<text x="38.4" y="277.5">5</text>
<text x="111.5" y="277.5">4</text>
<text x="184.7" y="277.5">3</text>
<text x="257.9" y="277.5">2</text>
<text x="331" y="277.5">1</text>
</g>
</svg>
